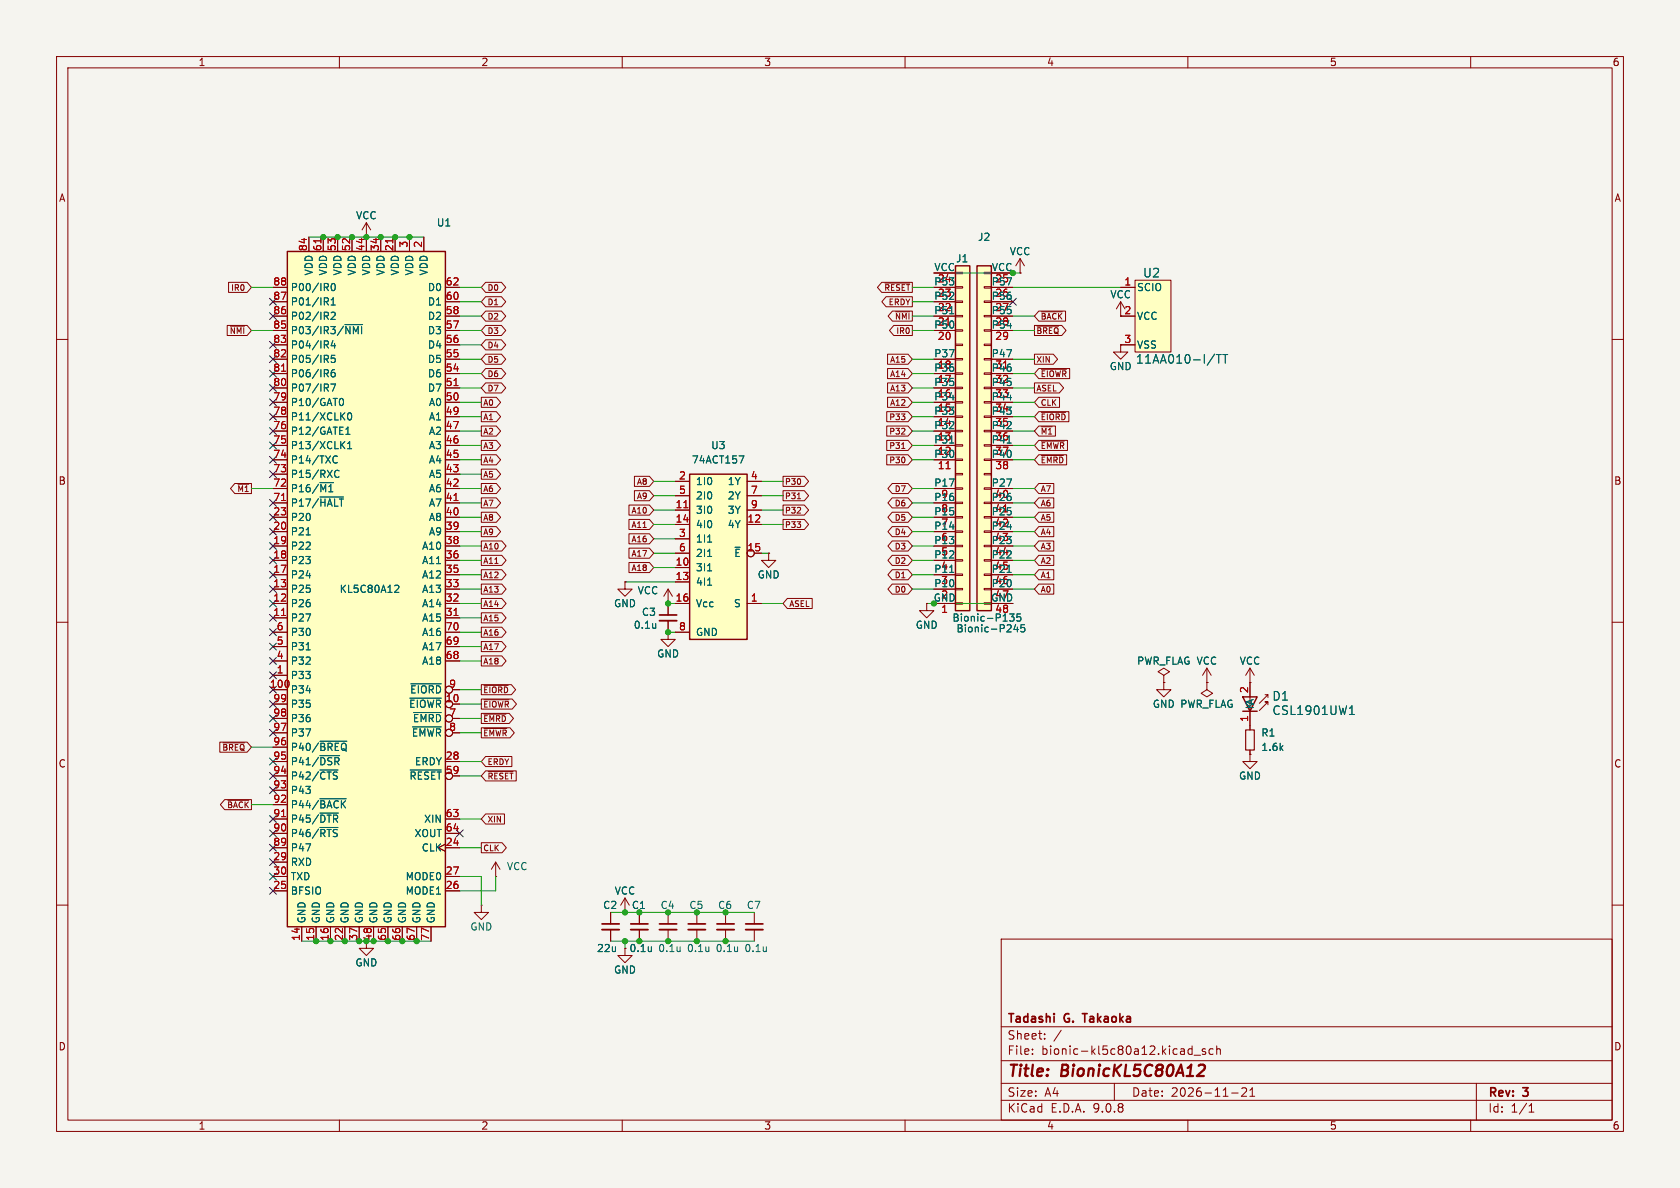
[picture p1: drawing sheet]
<svg xmlns="http://www.w3.org/2000/svg" width="297mm" height="210mm" viewBox="0 0 297 210" stroke-linecap="round" stroke-linejoin="round" font-family="sans-serif">
<path d="M0 0h297v210h-297z" fill="#f5f4ef" stroke="#f5f4ef" stroke-width=".18"/>
<g fill="none" stroke="#840000" stroke-width=".18">
<path d="M10 10h277v190h-277zM12 12h273v186h-273zM60 10v2M110 10v2M160 10v2M210 10v2M260 10v2M198.1 53.3l-.7 1.3M198.1 53.3l.8 1.3M198.1 53.3v2.6M10 60h2M198.1 61v1.2h1.3l-1.3 1.3-1.3-1.3h1.3"/>
<path d="M198.1 61h.1M285 60h2M10 110h2M213.4 118.1l-.8 1.3M213.4 118.1l.7 1.3M213.4 118.1v2.6M285 110h2M213.4 120.7h.1M10 160h2M177 166h108v32h-108zM285 160h2M60 198v2"/>
<path d="M110 198v2M160 198v2M177 194.5h108M177 191.5h108M177 187.5h108M177 181.5h108M182.5 186.3v.1M182.5 185.5v.1M184.7 183.6v.1M184.7 182.8v.1M187.6 182.1l-1.3 2M197 191.5v3"/>
<path d="M210 198v2M210.2 186.3h.5M210.2 185.5h.5M210.7 184.9v1.5M211.1 186.5h1.1M213.1 185.5l-.4-.1-.2 .2 .1 .2 .5 .2v.3h-.6M214.5 185.5l-.5-.1-.3 .3v.4l.2 .2h.6M215.1 185.5l.2-.1 .4 .1v.9M215.1 184.9v1.5M217.7 193.2h1.2M219.5 192.4l.6-.1 .2 .1 .1 .3-.9 1.1h.9M221 193.8h.8"/>
<path d="M221 192.7l.4-.4v1.5M260 198v2M261 191.5v6.5M270.3 196.6h.9M270.3 195.5l.4-.4v1.5"/>
</g>
<path d="M212.2 188.2h.5a.45 .45 0 0 1 .3 .6l-.1 .3-1.3 1.1h1.2" fill="none" stroke="#840000" stroke-width=".4"/>
<path d="M191.3 179.2h.9" fill="none" stroke="#840000" stroke-width=".3"/>
<path d="M200.7 49.5h6.3v12.7h-6.3z" fill="#ffffc2"/>
<path d="M198.1 50.8h2.6M198.1 55.9h2.6M200.7 49.5h6.3v12.7h-6.3zM198.1 61h2.6M64.8 166.4v1.2h1.2l-1.2 1.3-1.3-1.3h1.3" fill="none" stroke="#840000" stroke-width=".18"/>
<path d="M214.7 62.6l-1.3 2M215 62.7h.9M215.5 62.7v1.5M216.2 62.7h.8M216.6 62.7v1.5" fill="none" stroke="#006464" stroke-width=".18"/>
<path d="M50.8 44.5h27.9v119.3h-27.9z" fill="#ffffc2"/>
<path d="M50.8 44.5h27.9v119.3h-27.9z" fill="none" stroke="#840000" stroke-width=".25"/>
<g fill="none" stroke="#840000" stroke-width=".18">
<path d="M48.3 50.8h2.5M48.3 53.3h2.5M48.3 55.9h2.5M48.3 58.4h2.5M54.6 41.9v2.6M57.1 41.9v2.6M59.7 41.9v2.6M62.2 41.9v2.6M64.8 41.9v2.6M67.3 41.9v2.6M69.8 41.9v2.6M72.4 41.9v2.6"/>
<path d="M74.9 41.9v2.6M78.7 50.8h2.6M78.7 53.3h2.6M78.7 55.9h2.6M78.7 58.4h2.6M48.3 61h2.5M48.3 63.5h2.5M48.3 66h2.5M48.3 68.6h2.5M48.3 71.1h2.5M48.3 73.7h2.5M48.3 76.2h2.5"/>
<path d="M48.3 78.7h2.5M78.7 61h2.6M78.7 63.5h2.6M78.7 66h2.6M78.7 68.6h2.6M78.7 71.1h2.6M78.7 73.7h2.6M78.7 76.2h2.6M78.7 78.7h2.6M48.3 81.3h2.5M48.3 83.8h2.5M48.3 91.4h2.5"/>
<path d="M48.3 94h2.5M48.3 96.5h2.5M48.3 99.1h2.5M48.3 86.4h2.5M48.3 88.9h2.5M78.7 81.3h2.6M78.7 83.8h2.6M78.7 91.4h2.6M78.7 94h2.6M78.7 96.5h2.6M78.7 99.1h2.6M78.7 86.4h2.6"/>
<path d="M78.7 88.9h2.6M48.3 101.6h2.5M48.3 104.1h2.5M48.3 106.7h2.5M48.3 109.2h2.5M48.3 111.8h2.5M48.3 114.3h2.5M48.3 116.8h2.5M48.3 119.4h2.5M78.7 101.6h2.6M78.7 104.1h2.6M78.7 106.7h2.6"/>
<path d="M78.7 109.2h2.6M78.7 111.8h2.6M78.7 114.3h2.6M78.7 116.8h2.6M118.1 111.8v1.2h1.3l-1.3 1.3-1.3-1.3h1.3M118.1 111.8h.1M48.3 124.5h2.5M48.3 127h2.5M48.3 129.5h2.5M48.3 134.6h2.5M48.3 137.2h2.5M48.3 139.7h2.5"/>
<path d="M48.3 132.1h2.5M78.7 134.6h2.6M80 124.5h1.3M80 127h1.3M80 129.5h1.3M80 137.2h1.3M80 121.9h1.3M221 128.3v.7M221 132.6v.8M48.3 144.8h2.5M48.3 147.3h2.5M48.3 149.9h2.5"/>
<path d="M48.3 152.4h2.5M48.3 154.9h2.5M48.3 157.5h2.5M48.3 142.2h2.5M78.7 149.2l-1.2 .7 1.2 .6M78.7 144.8h2.6M78.7 147.3h2.6M78.7 149.9h2.6M78.7 154.9h2.6M78.7 157.5h2.6M53.3 163.8v2.6M55.9 163.8v2.6"/>
<path d="M58.4 163.8v2.6M61 163.8v2.6M63.5 163.8v2.6M66 163.8v2.6M68.6 163.8v2.6M71.1 163.8v2.6M73.7 163.8v2.6M76.2 163.8v2.6M110.5 167.6v1.3h1.3l-1.3 1.3-1.3-1.3h1.3M110.5 167.6h.1M123.2 161.3v2M123.2 164.3v2.1"/>
</g>
<g fill="none" stroke="#006464" stroke-width=".18">
<path d="M57.6 53.3l.5 .6M57.9 52.7l.2 .2-.2 .4M58.5 55.3l.5-.1 .3 .4-.8 .9h.8M58.5 53.9h.8M58.5 53l.4-.4v1.3M58.7 50.2l.1-.1a.68 .68 0 0 1 .5 .6 .68 .68 0 0 1-.5 .7l-.1-.1-.2-.4zM61 57.4h3.1M58.5 67.9h.8l-.5 1.3M58.8 60.2l-.3 .9h.8M59.1 65.3l-.3 .1a.86 .86 0 0 0 0 1.2l.4-.1 .1-.4-.3-.3h-.2l-.3 .3M59.1 60.7v.8M59.2 62.8h-.6l-.1 .6 .2-.1 .4 .1 .2 .1-.1 .5-.2 .1-.5-.1"/>
<path d="M60.1 70.6l.2-.2a.68 .68 0 0 1 .4 .7 .68 .68 0 0 1-.4 .6l-.2-.1M60.4 78.6l.6 .7M61 78l-.8 .8M61.1 76.8h.8M61.1 75.9l.4-.4v1.3M61.4 79.3h.8M61.4 78.4l.4-.4v1.3M61.6 73h.1a.68 .68 0 0 1 .5 .6 .68 .68 0 0 1-.5 .6 .84 .84 0 0 1-.1-1.2zM54.1 94.6h.8M56.6 87.9h4.1M59 81.7l.3 .2 .3-.2M59.2 84.1l.4 .3 .3-.1"/>
<path d="M59.6 80.7l-.3-.1-.3 .2M59.9 83.3l-.3-.2-.4 .3M54.1 114.9h.8M70 103.4l.4 .1 .1 .3-.8 .9h.8M56.6 133.6h3.5M56.6 136.1h3.1M56.6 131h4.7M72.5 123.4h5.5M72.5 136.1h5.5M72.6 120.9h5.4M72.9 128.5h5.1M73.1 126h4.9"/>
<path d="M56.6 143.7h3.2M56.6 146.3h3.1M56.6 141.2h4.6M125.3 167.4v.8M125.3 168.1v.1"/>
</g>
<path d="M56.7 42.2v.7M69.4 42.2v.7M49.8 65.6h.7M80.3 68.2h.7M49.8 88.5h.7M80.3 88.5h.7M49.8 108.8h.7M80.3 108.8h.7M49.8 144.4h.7" fill="none" stroke="#a90000" stroke-width=".18"/>
<path d="M220.2 129h1.5v3.6h-1.5z" fill="none" stroke="#840000" stroke-width=".2"/>
<path d="M121.7 163.3h3" fill="none" stroke="#840000" stroke-width=".3"/>
<path d="M121.7 164.3h3" fill="none" stroke="#840000" stroke-width=".33"/>
<path d="M121.9 83.8h10.2v29.2h-10.2z" fill="#ffffc2"/>
<path d="M121.9 83.8h10.2v29.2h-10.2z" fill="none" stroke="#840000" stroke-width=".25"/>
<g fill="none" stroke="#840000" stroke-width=".18">
<path d="M119.4 85.1h2.5M119.4 87.6h2.5M119.4 90.2h2.5M119.4 92.7h2.5M119.4 95.3h2.5M119.4 97.8h2.5M132.1 85.1h2.5M132.1 87.6h2.5M132.1 90.2h2.5M132.1 92.7h2.5M133.3 97.8h1.3M119.4 100.3h2.5"/>
<path d="M119.4 102.9h2.5M119.4 106.7h2.5M119.4 111.8h2.5M132.1 106.7h2.5M205.7 119.4l1.1-.7-1.1-.6-1 .6 1 .7v1.3M205.7 120.7h.1"/>
</g>
<path d="M120.9 89.8h.7" fill="none" stroke="#a90000" stroke-width=".18"/>
<path d="M125.1 95.8h.7M125.1 98.4h.7M129.9 96.7h.9M130.7 80.6h.8l-.5 1.3M125.1 100.9h.7M125.1 103.4h.7" fill="none" stroke="#006464" stroke-width=".18"/>
<path d="M172.7 47h2.6v61h-2.6z" fill="#ffffc2"/>
<path d="M172.7 47h2.6v61h-2.6z" fill="none" stroke="#840000" stroke-width=".25"/>
<g fill="none" stroke="#840000" stroke-width=".18">
<path d="M174 48.1h1.3v.3h-1.3zM174 50.7h1.3v.2h-1.3zM174 53.2h1.3v.3h-1.3zM174 55.8h1.3v.2h-1.3zM174 58.3h1.3v.2h-1.3zM175.3 48.3h3.8M175.3 50.8h3.8M175.3 53.3h3.8M175.3 55.9h3.8M175.3 58.4h3.8M174 60.8h1.3v.3h-1.3zM174 63.4h1.3v.2h-1.3z"/>
<path d="M174 65.9h1.3v.3h-1.3zM174 68.5h1.3v.2h-1.3zM174 71h1.3v.2h-1.3zM174 73.5h1.3v.3h-1.3zM174 76.1h1.3v.2h-1.3zM174 78.6h1.3v.3h-1.3zM175.3 63.5h3.8M175.3 66h3.8M175.3 68.6h3.8M175.3 71.1h3.8M175.3 73.7h3.8M175.3 76.2h3.8"/>
<path d="M175.3 78.7h3.8M174 81.2h1.3v.2h-1.3zM174 83.7h1.3v.2h-1.3zM174 86.2h1.3v.3h-1.3zM174 88.8h1.3v.2h-1.3zM174 91.3h1.3v.3h-1.3zM174 93.9h1.3v.2h-1.3zM174 96.4h1.3v.2h-1.3zM174 98.9h1.3v.3h-1.3zM175.3 81.3h3.8M175.3 86.4h3.8M175.3 88.9h3.8"/>
<path d="M175.3 91.4h3.8M175.3 94h3.8M175.3 96.5h3.8M175.3 99.1h3.8M163.8 106.7v1.3h1.3l-1.3 1.2-1.2-1.2h1.2M163.8 106.7h.1M174 101.5h1.3v.2h-1.3zM174 104h1.3v.3h-1.3zM174 106.6h1.3v.2h-1.3zM175.3 101.6h3.8M175.3 104.1h3.8M175.3 106.7h3.8"/>
</g>
<path d="M178 78.3h.8M178 101.2h.8M179.6 110.4l-.3 .9h.7M179.9 110.9v.8M181.1 110.4h-.6v.6l.1-.1 .5 .1 .1 .2-.1 .4-.2 .1-.4-.1" fill="none" stroke="#006464" stroke-width=".18"/>
<path d="M168.9 47h2.5v61h-2.5z" fill="#ffffc2"/>
<g fill="none" stroke="#840000" stroke-width=".18">
<path d="M64.8 39.4l-.8 1.2M64.8 39.4l.7 1.2M64.8 39.4v5.1M40.2 57.5h3.5l.7 .9-.7 .9h-3.5zM40.4 49.9h3.3l.7 .9-.7 .9h-3.3zM40.7 57.7h2.5M48.3 50.8h2.5M48.3 53.3h2.5M48.3 55.9h2.5M48.3 58.4h2.5M54.6 41.9v2.6M57.1 41.9v2.6"/>
<path d="M59.7 41.9v2.6M62.2 41.9v2.6M64.8 41.9h.1M67.3 41.9v2.6M69.8 41.9v2.6M72.4 41.9v2.6M74.9 41.9v2.6M78.7 50.8h2.6M78.7 53.3h2.6M78.7 55.9h2.6M78.7 58.4h2.6M85.9 52.5h2.7l.8 .8-.8 .9h-2.7l-.8-.9z"/>
<path d="M85.9 55h2.7l.8 .9-.8 .9h-2.7l-.8-.9zM85.9 57.5h2.7l.8 .9-.8 .9h-2.7l-.8-.9zM85.9 49.9h2.7l.8 .9-.8 .9h-2.7l-.8-.9zM155.9 49.9h5.4v1.8h-5.4l-.8-.9zM156.4 50h4.4M156.7 52.5h4.6v1.7h-4.6l-.8-.9zM157.8 55h3.5v1.8h-3.5l-.8-.9zM158 57.5h3.3v1.8h-3.3l-.8-.9zM158.3 55.1h2.5M165.1 48.3h3.8M165.1 50.8h3.8M165.1 53.3h3.8"/>
<path d="M165.1 55.9h3.8M165.1 58.4h3.8M168.9 48.1h1.3v.3h-1.3zM168.9 50.7h1.3v.2h-1.3zM168.9 53.2h1.3v.3h-1.3zM168.9 55.8h1.3v.2h-1.3zM168.9 58.3h1.3v.2h-1.3zM175.3 48.3h3.8M175.3 50.8h3.8M175.3 53.3h3.8M175.3 55.9h3.8M175.3 58.4h3.8"/>
<path d="M180.3 48.3h.1M180.3 45.7l-.7 1.3M180.3 45.7l.8 1.3M180.3 45.7v2.6M182.9 57.5h4.8l.8 .9-.8 .9h-4.8zM183.3 57.7h3.8M183.6 55h4.8v1.8h-4.8l-.7-.9zM184.1 55.1h3.7M198.1 50.8h2.6M198.1 55.9h2.6M48.3 63.5h2.5M48.3 66h2.5"/>
<path d="M48.3 68.6h2.5M48.3 71.1h2.5M48.3 73.7h2.5M48.3 76.2h2.5M48.3 78.7h2.5M48.3 61h2.5M78.7 63.5h2.6M78.7 66h2.6M78.7 68.6h2.6M78.7 71.1h2.6M78.7 73.7h2.6M78.7 76.2h2.6"/>
<path d="M78.7 78.7h2.6M78.7 61h2.6M85.1 70.2h2.6l.8 .9-.8 .9h-2.6zM85.1 75.3h2.6l.8 .9-.8 .9h-2.6zM85.1 77.9h2.6l.8 .8-.8 .9h-2.6zM85.1 72.8h2.6l.8 .9-.8 .8h-2.6zM85.9 65.2h2.7l.8 .8-.8 .9h-2.7l-.8-.9zM85.9 67.7h2.7l.8 .9-.8 .9h-2.7l-.8-.9zM85.9 60.1h2.7l.8 .9-.8 .8h-2.7l-.8-.8zM85.9 62.6h2.7l.8 .9-.8 .9h-2.7l-.8-.9zM156.8 75.3h3.7l.8 .9-.8 .9h-3.7zM156.8 72.8h3.7l.8 .9-.8 .8h-3.7z"/>
<path d="M156.8 77.9h3.7l.8 .8-.8 .9h-3.7zM156.9 70.2h3.6l.8 .9-.8 .9h-3.6zM156.9 67.7h3.6l.8 .9-.8 .9h-3.6zM156.9 65.2h3.6l.8 .8-.8 .9h-3.6zM156.9 62.6h3.6l.8 .9-.8 .9h-3.6zM159.4 79.3h.6M165.1 63.5h3.8M165.1 66h3.8M165.1 68.6h3.8M165.1 71.1h3.8M165.1 73.7h3.8M165.1 76.2h3.8"/>
<path d="M165.1 78.7h3.8M168.9 60.8h1.3v.3h-1.3zM168.9 63.4h1.3v.2h-1.3zM168.9 65.9h1.3v.3h-1.3zM168.9 68.5h1.3v.2h-1.3zM168.9 71h1.3v.2h-1.3zM168.9 73.5h1.3v.3h-1.3zM168.9 76.1h1.3v.2h-1.3zM168.9 78.6h1.3v.3h-1.3zM175.3 63.5h3.8M175.3 66h3.8M175.3 68.6h3.8"/>
<path d="M175.3 71.1h3.8M175.3 73.7h3.8M175.3 76.2h3.8M175.3 78.7h3.8M182.9 62.6h3.3l.8 .9-.8 .9h-3.3zM182.9 67.7h4.4l.7 .9-.7 .9h-4.4zM183.6 72.8h5.4v1.7h-5.4l-.7-.8zM183.6 77.9h5.1v1.7h-5.1l-.7-.9zM183.6 75.3h3v1.8h-3l-.7-.9zM183.6 70.2h3.7v1.8h-3.7l-.7-.9zM183.6 65.2h5.5v1.7h-5.5l-.7-.9zM184.1 72.9h4.3"/>
<path d="M184.1 78h4.1M184.1 75.4h1.9M184.1 65.3h4.4M198.1 61h.1M198.1 61h2.6M41.5 85.5h2.9v1.7h-2.9l-.8-.8zM42.1 85.6h1.9M48.3 81.3h2.5M48.3 86.4h2.5M48.3 88.9h2.5M48.3 91.4h2.5M48.3 94h2.5"/>
<path d="M48.3 96.5h2.5M48.3 99.1h2.5M48.3 83.8h2.5M78.7 81.3h2.6M78.7 86.4h2.6M78.7 88.9h2.6M78.7 91.4h2.6M78.7 94h2.6M78.7 96.5h2.6M78.7 99.1h2.6M78.7 83.8h2.6M85.1 93.1h2.6l.8 .9-.8 .9h-2.6z"/>
<path d="M85.1 95.6h3.6l.8 .9-.8 .9h-3.6zM85.1 98.2h3.6l.8 .9-.8 .8h-3.6zM85.1 90.6h2.6l.8 .8-.8 .9h-2.6zM85.1 88h2.6l.8 .9-.8 .9h-2.6zM85.1 82.9h2.6l.8 .9-.8 .9h-2.6zM85.1 85.5h2.6l.8 .9-.8 .8h-2.6zM85.1 80.4h2.6l.8 .9-.8 .9h-2.6zM111.2 89.3h3.6l.8 .9-.8 .9h-3.6zM111.2 91.8h3.6l.8 .9-.8 .9h-3.6zM111.2 94.4h3.6l.8 .9-.8 .8h-3.6zM111.2 96.9h3.6l.8 .9-.8 .9h-3.6zM111.2 99.4h3.6l.8 .9-.8 .9h-3.6z"/>
<path d="M112.2 84.2h2.6l.8 .9-.8 .9h-2.6zM112.2 86.7h2.6l.8 .9-.8 .9h-2.6zM113.7 93.2h.6M119.4 85.1h2.5M119.4 87.6h2.5M119.4 90.2h2.5M119.4 92.7h2.5M119.4 95.3h2.5M119.4 97.8h2.5M132.1 85.1h2.5M132.1 87.6h2.5M132.1 90.2h2.5"/>
<path d="M132.1 92.7h2.5M133.3 97.8h1.3M135.9 97.8v1.3h1.3l-1.3 1.2-1.3-1.2h1.3M135.9 97.8h.1M138.4 84.2h3.8l.8 .9-.8 .9h-3.8zM138.4 86.7h3.8l.8 .9-.8 .9h-3.8zM138.4 89.3h3.8l.8 .9-.8 .9h-3.8zM138.4 91.8h3.8l.8 .9-.8 .9h-3.8zM141 88.2h.5M156.8 80.4h3.7l.8 .9-.8 .9h-3.7zM157.7 98.2h2.8l.8 .9-.8 .8h-2.8l-.7-.8zM157.7 90.6h2.8l.8 .8-.8 .9h-2.8l-.7-.9z"/>
<path d="M157.7 93.1h2.8l.8 .9-.8 .9h-2.8l-.7-.9zM157.7 95.6h2.8l.8 .9-.8 .9h-2.8l-.7-.9zM157.7 85.5h2.8l.8 .9-.8 .8h-2.8l-.7-.8zM157.7 88h2.8l.8 .9-.8 .9h-2.8l-.7-.9zM165.1 81.3h3.8M165.1 86.4h3.8M165.1 88.9h3.8M165.1 91.4h3.8M165.1 94h3.8M165.1 96.5h3.8M165.1 99.1h3.8M168.9 81.2h1.3v.2h-1.3z"/>
<path d="M168.9 83.7h1.3v.2h-1.3zM168.9 86.2h1.3v.3h-1.3zM168.9 88.8h1.3v.2h-1.3zM168.9 91.3h1.3v.3h-1.3zM168.9 93.9h1.3v.2h-1.3zM168.9 96.4h1.3v.2h-1.3zM168.9 98.9h1.3v.3h-1.3zM175.3 81.3h3.8M175.3 86.4h3.8M175.3 88.9h3.8M175.3 91.4h3.8M175.3 94h3.8"/>
<path d="M175.3 96.5h3.8M175.3 99.1h3.8M183.6 85.5h2.7v1.7h-2.7l-.7-.8zM183.6 88h2.7v1.8h-2.7l-.7-.9zM183.6 98.2h2.7v1.7h-2.7l-.7-.8zM183.6 95.6h2.7v1.8h-2.7l-.7-.9zM183.6 93.1h2.7v1.8h-2.7l-.7-.9zM183.6 80.4h5v1.8h-5l-.7-.9zM183.6 90.6h2.7v1.7h-2.7l-.7-.9zM184.1 80.5h3.9M48.3 101.6h2.5M48.3 104.1h2.5"/>
<path d="M48.3 106.7h2.5M48.3 111.8h2.5M48.3 109.2h2.5M48.3 114.3h2.5M48.3 116.8h2.5M48.3 119.4h2.5M78.7 101.6h2.6M78.7 104.1h2.6M78.7 106.7h2.6M78.7 111.8h2.6M78.7 109.2h2.6M78.7 114.3h2.6"/>
<path d="M78.7 116.8h2.6M85.1 108.3h3.6l.8 .9-.8 .9h-3.6zM85.1 100.7h3.6l.8 .9-.8 .9h-3.6zM85.1 110.9h3.6l.8 .9-.8 .8h-3.6zM85.1 105.8h3.6l.8 .9-.8 .9h-3.6zM85.1 103.3h3.6l.8 .8-.8 .9h-3.6zM85.1 113.4h3.6l.8 .9-.8 .9h-3.6zM85.1 116h3.6l.8 .8-.8 .9h-3.6zM110.5 102.9v1.2h1.3l-1.3 1.3-1.3-1.3h1.3M110.5 102.9h.1M118.1 106.7h.1M118.1 111.8h.1"/>
<path d="M118.1 104.1v4.6M118.1 109.7v2.1M118.1 104.1l-.8 1.3M118.1 104.1l.8 1.3M119.4 106.7h2.5M119.4 100.3h2.5M119.4 102.9h2.5M119.4 111.8h2.5M132.1 106.7h2.5M139.2 105.8h4.4v1.8h-4.4l-.8-.9zM157.7 103.3h2.8l.8 .8-.8 .9h-2.8l-.7-.9zM157.7 100.7h2.8l.8 .9-.8 .9h-2.8l-.7-.9z"/>
<path d="M163.8 106.7h.1M165.1 101.6h3.8M165.1 104.1h3.8M165.1 106.7h3.8M168.9 101.5h1.3v.2h-1.3zM168.9 104h1.3v.3h-1.3zM168.9 106.6h1.3v.2h-1.3zM175.3 101.6h3.8M175.3 104.1h3.8M175.3 106.7h3.8M183.6 103.3h2.7v1.7h-2.7l-.7-.9zM183.6 100.7h2.7v1.8h-2.7l-.7-.9z"/>
<path d="M221 118.1v5.1M221 118.1l-.8 1.3M221 118.1l.7 1.3M38.9 131.2h4.8l.7 .9-.7 .9h-4.8zM39.4 131.3h3.8M48.3 124.5h2.5M48.3 127h2.5M48.3 129.5h2.5M48.3 134.6h2.5M48.3 137.2h2.5M48.3 139.7h2.5M48.3 132.1h2.5"/>
<path d="M78.7 134.6h2.6M80 124.5h1.3M80 127h1.3M80 129.5h1.3M80 137.2h1.3M80 121.9h1.3M85.1 128.7h5.1l.7 .8-.7 .9h-5.1zM85.1 123.6h5.4l.8 .9-.8 .8h-5.4zM85.1 126.1h4.9l.8 .9-.8 .9h-4.9zM85.1 121h5.3l.8 .9-.8 .9h-5.3zM85.5 128.8h4.1M85.5 123.7h4.5"/>
<path d="M85.5 126.2h4M85.5 121.2h4.3M85.9 133.7h4.6v1.8h-4.6l-.8-.9zM85.9 136.3h5.4v1.7h-5.4l-.8-.8zM86.3 136.4h4.4M205.7 120.7v1.2h1.3l-1.3 1.3-1.2-1.3h1.2M205.7 120.7h.1M213.4 120.7v1.2l1 .7-1 .6-1.1-.6 1.1-.7M213.4 120.7h.1M221 120.7h.1M221 133.4v1.2h1.2l-1.2 1.3-1.3-1.3h1.3M221 133.4h.1"/>
<path d="M221 125.7v3.3M221 132.6v.8M223.6 122.8h.6l-1.6 1.5M224.2 124.6v-.5h-.6h.6l-1.6 1.5M224.2 122.8v.5M39.7 141.4h4.7v1.7h-4.7l-.7-.9zM40.3 141.5h3.7M48.3 144.8h2.5M48.3 147.3h2.5M48.3 149.9h2.5M48.3 152.4h2.5M48.3 154.9h2.5"/>
<path d="M48.3 157.5h2.5M48.3 142.2h2.5M78.7 149.2l-1.2 .7 1.2 .6M78.7 144.8h2.6M78.7 147.3h2.6M78.7 149.9h2.6M78.7 154.9h2.6M78.7 157.5h2.6M85.1 149h3.7l.7 .9-.7 .8h-3.7zM85.9 143.9h3.3v1.8h-3.3l-.8-.9zM87.6 154.9h.1M87.6 152.4l-.7 1.3"/>
<path d="M87.6 152.4l.8 1.3M87.6 152.4v2.5M110.5 158.8l-.8 1.2M110.5 158.8l.8 1.2M110.5 158.8v2.5M53.3 163.8v2.6M55.9 163.8v2.6M58.4 163.8v2.6M61 163.8v2.6M63.5 163.8v2.6M66 163.8v2.6M68.6 163.8v2.6"/>
<path d="M71.1 163.8v2.6M73.7 163.8v2.6M76.2 163.8v2.6M85.1 160v1.3h1.3l-1.3 1.3-1.3-1.3h1.3M85.1 160h.1M107.9 161.3v2M107.9 164.3v2.1M110.5 161.3h.1M110.5 167.6h.1M113 161.3v2M113 164.3v2.1M118.1 161.3v2"/>
<path d="M118.1 164.3v2.1M128.3 161.3v2M128.3 164.3v2.1M133.3 161.3v2M133.3 164.3v2.1"/>
</g>
<path d="M168.9 47h2.5v61h-2.5zM219.7 123.2h2.5l-1.2 2.5zM219.7 125.7h2.5" fill="none" stroke="#840000" stroke-width=".25"/>
<g fill="none" stroke="#006464" stroke-width=".18">
<path d="M57.6 53.3l.5 .6M57.9 52.7l.2 .2-.2 .4M58.5 55.3l.5-.1 .3 .4-.8 .9h.8M58.5 53.9h.8M58.5 53l.4-.4v1.3M58.7 50.2l.1-.1a.68 .68 0 0 1 .5 .6 .68 .68 0 0 1-.5 .7l-.1-.1-.2-.4zM61 57.4h3.1M167.9 55.5h.7M58.5 67.9h.8l-.5 1.3M58.8 60.2l-.3 .9h.8M59.1 65.3l-.3 .1a.86 .86 0 0 0 0 1.2l.4-.1 .1-.4-.3-.3h-.2l-.3 .3M59.1 60.7v.8"/>
<path d="M59.2 62.8h-.6l-.1 .6 .2-.1 .4 .1 .2 .1-.1 .5-.2 .1-.5-.1M60.1 70.6l.2-.2a.68 .68 0 0 1 .4 .7 .68 .68 0 0 1-.4 .6l-.2-.1M60.4 78.6l.6 .7M61 78l-.8 .8M61.1 76.8h.8M61.1 75.9l.4-.4v1.3M61.4 79.3h.8M61.4 78.4l.4-.4v1.3M61.6 73h.1a.68 .68 0 0 1 .5 .6 .68 .68 0 0 1-.5 .6 .84 .84 0 0 1-.1-1.2zM167.9 78.3h.7M178 78.3h.8M214.7 62.6l-1.3 2"/>
<path d="M215 62.7h.9M215.5 62.7v1.5M216.2 62.7h.8M216.6 62.7v1.5M54.1 94.6h.8M56.6 87.9h4.1M59 81.7l.3 .2 .3-.2M59.2 84.1l.4 .3 .3-.1M59.6 80.7l-.3-.1-.3 .2M59.9 83.3l-.3-.2-.4 .3M125.1 95.8h.7M125.1 98.4h.7"/>
<path d="M129.9 96.7h.9M130.7 80.6h.8l-.5 1.3M54.1 114.9h.8M70 103.4l.4 .1 .1 .3-.8 .9h.8M115.9 110.2v.9M115.9 110.9v.1M125.1 100.9h.7M125.1 103.4h.7M167.9 101.2h.7M178 101.2h.8M178.5 108.5h.8l-.5 .5 .4 .1v.6l-.2 .1-.5-.1M179.6 110.4l-.3 .9h.7"/>
<path d="M179.9 110.9v.8M180.4 108.5h-.6v.6l.1-.1 .5 .1 .1 .2-.1 .4-.2 .1-.4-.1M181.1 110.4h-.6v.6l.1-.1 .5 .1 .1 .2-.1 .4-.2 .1-.4-.1M56.6 133.6h3.5M56.6 136.1h3.1M56.6 131h4.7M72.5 123.4h5.5M72.5 136.1h5.5M72.6 120.9h5.4M72.9 128.5h5.1M73.1 126h4.9M238.6 126.3h.8"/>
<path d="M238.7 125.1l.3-.3v1.5M56.6 143.7h3.2M56.6 146.3h3.1M56.6 141.2h4.6M115.2 167.4v.8M115.2 168.1l-.1 .1M120.2 167.4v.8M120.2 168.1v.1M130.4 167.4v.8M130.4 168.1l-.1 .1M135.5 167.4v.8M135.5 168.1l-.1 .1"/>
</g>
<path d="M56.7 42.2v.7M69.4 42.2v.7M49.8 65.6h.7M80.3 68.2h.7M49.8 88.5h.7M80.3 88.5h.7M120.9 89.8h.7M167.2 82.9h.8M49.8 108.8h.7M80.3 108.8h.7M49.8 144.4h.7" fill="none" stroke="#a90000" stroke-width=".18"/>
<path d="M116.6 108.7h3M106.4 163.3h3.1M111.5 163.3h3.1M116.6 163.3h3M126.7 163.3h3.1M131.8 163.3h3.1" fill="none" stroke="#840000" stroke-width=".3"/>
<path d="M116.6 109.7h3M106.4 164.3h3.1M111.5 164.3h3.1M116.6 164.3h3M126.7 164.3h3.1M131.8 164.3h3.1" fill="none" stroke="#840000" stroke-width=".33"/>
<g fill="none" stroke="#009600" stroke-width=".18">
<path d="M44.4 50.8h3.9M44.4 58.4h3.9M54.6 41.9h20.3M81.3 53.3h3.8M81.3 50.8h3.8M81.3 55.9h3.8M81.3 58.4h3.8M161.3 53.3h3.8M161.3 50.8h3.8M161.3 55.9h3.8M161.3 58.4h3.8M165.1 48.3h15.2"/>
<path d="M179.1 50.8h19M179.1 55.9h3.8M179.1 58.4h3.8M81.3 68.6h3.8M81.3 78.7h3.8M81.3 73.7h3.8M81.3 71.1h3.8M81.3 63.5h3.8M81.3 66h3.8M81.3 76.2h3.8M81.3 61h3.8M161.3 68.6h3.8"/>
<path d="M161.3 78.7h3.8M161.3 73.7h3.8M161.3 71.1h3.8M161.3 63.5h3.8M161.3 66h3.8M161.3 76.2h3.8M179.1 68.6h3.8M179.1 78.7h3.8M179.1 73.7h3.8M179.1 71.1h3.8M179.1 63.5h3.8M179.1 66h3.8"/>
<path d="M179.1 76.2h3.8M44.4 86.4h3.9M81.3 81.3h3.8M81.3 86.4h3.8M81.3 88.9h3.8M81.3 99.1h3.8M81.3 94h3.8M81.3 96.5h3.8M81.3 83.8h3.8M81.3 91.4h3.8M115.6 87.6h3.8M115.6 97.8h3.8"/>
<path d="M115.6 92.7h3.8M115.6 85.1h3.8M115.6 95.3h3.8M115.6 90.2h3.8M134.6 87.6h3.8M134.6 97.8h1.3M134.6 92.7h3.8M134.6 85.1h3.8M134.6 90.2h3.8M161.3 81.3h3.8M161.3 86.4h3.8M161.3 88.9h3.8"/>
<path d="M161.3 99.1h3.8M161.3 94h3.8M161.3 96.5h3.8M161.3 91.4h3.8M179.1 81.3h3.8M179.1 86.4h3.8M179.1 88.9h3.8M179.1 99.1h3.8M179.1 94h3.8M179.1 96.5h3.8M179.1 91.4h3.8M81.3 104.1h3.8"/>
<path d="M81.3 101.6h3.8M81.3 106.7h3.8M81.3 109.2h3.8M81.3 111.8h3.8M81.3 114.3h3.8M81.3 116.8h3.8M110.5 102.9h8.9M115.6 100.3h3.8M118.1 106.7h1.3M118.1 111.8h1.3M134.6 106.7h3.8M161.3 104.1h3.8"/>
<path d="M161.3 101.6h3.8M163.8 106.7h15.3M179.1 104.1h3.8M179.1 101.6h3.8M44.4 132.1h3.9M81.3 121.9h3.8M81.3 134.6h3.8M81.3 124.5h3.8M81.3 129.5h3.8M81.3 137.2h3.8M81.3 127h3.8M44.4 142.2h3.9"/>
<path d="M81.3 149.9h3.8M81.3 154.9h3.8v5.1M81.3 144.8h3.8M87.6 154.9v2.6h-6.3M53.3 166.4h11.5M66 166.4h10.2M107.9 161.3h25.4M107.9 166.4h25.4M110.5 166.4v1.2"/>
</g>
<g fill="none" stroke="#000084" stroke-width=".18">
<path d="M47.7 55.3l1.2 1.2M47.7 52.7l1.2 1.2M48.9 55.3l-1.2 1.2M48.9 52.7l-1.2 1.2M178.5 52.7l1.2 1.2M179.7 52.7l-1.2 1.2M47.7 68l1.2 1.2M47.7 75.6l1.2 1.2M47.7 70.5l1.2 1.2M47.7 73.1l1.2 1.2M47.7 62.9l1.2 1.2M47.7 65.4l1.2 1.2"/>
<path d="M47.7 60.4l1.2 1.2M47.7 78.1l1.2 1.2M48.9 68l-1.2 1.2M48.9 75.6l-1.2 1.2M48.9 70.5l-1.2 1.2M48.9 73.1l-1.2 1.2M48.9 62.9l-1.2 1.2M48.9 65.4l-1.2 1.2M48.9 60.4l-1.2 1.2M48.9 78.1l-1.2 1.2M47.7 83.2l1.2 1.2M47.7 95.9l1.2 1.2"/>
<path d="M47.7 98.5l1.2 1.2M47.7 93.4l1.2 1.2M47.7 88.3l1.2 1.2M47.7 90.8l1.2 1.2M47.7 80.7l1.2 1.2M48.9 83.2l-1.2 1.2M48.9 95.9l-1.2 1.2M48.9 98.5l-1.2 1.2M48.9 93.4l-1.2 1.2M48.9 88.3l-1.2 1.2M48.9 90.8l-1.2 1.2M48.9 80.7l-1.2 1.2"/>
<path d="M47.7 118.8l1.2 1.2M47.7 108.6l1.2 1.2M47.7 103.5l1.2 1.2M47.7 106.1l1.2 1.2M47.7 116.2l1.2 1.2M47.7 113.7l1.2 1.2M47.7 111.2l1.2 1.2M47.7 101l1.2 1.2M48.9 118.8l-1.2 1.2M48.9 108.6l-1.2 1.2M48.9 103.5l-1.2 1.2M48.9 106.1l-1.2 1.2"/>
<path d="M48.9 116.2l-1.2 1.2M48.9 113.7l-1.2 1.2M48.9 111.2l-1.2 1.2M48.9 101l-1.2 1.2M47.7 134l1.2 1.2M47.7 126.4l1.2 1.2M47.7 128.9l1.2 1.2M47.7 136.6l1.2 1.2M47.7 123.9l1.2 1.2M47.7 121.3l1.2 1.2M47.7 139.1l1.2 1.2M48.9 134l-1.2 1.2"/>
<path d="M48.9 126.4l-1.2 1.2M48.9 128.9l-1.2 1.2M48.9 136.6l-1.2 1.2M48.9 123.9l-1.2 1.2M48.9 121.3l-1.2 1.2M48.9 139.1l-1.2 1.2M47.7 151.8l1.2 1.2M47.7 156.9l1.2 1.2M47.7 154.3l1.2 1.2M47.7 146.7l1.2 1.2M47.7 149.3l1.2 1.2M47.7 144.2l1.2 1.2"/>
<path d="M48.9 151.8l-1.2 1.2M48.9 156.9l-1.2 1.2M48.9 154.3l-1.2 1.2M48.9 146.7l-1.2 1.2M48.9 149.3l-1.2 1.2M48.9 144.2l-1.2 1.2M80.7 146.7l1.2 1.2M81.9 146.7l-1.2 1.2"/>
</g>
<g fill="#009600" stroke="#009600" stroke-width=".18">
<circle cx="110.5" cy="161.3" r=".46"/>
<circle cx="61" cy="166.4" r=".46"/>
<circle cx="58.4" cy="166.4" r=".46"/>
<circle cx="73.7" cy="166.4" r=".46"/>
<circle cx="68.6" cy="166.4" r=".46"/>
<circle cx="71.1" cy="166.4" r=".46"/>
<circle cx="113" cy="161.3" r=".46"/>
<circle cx="113" cy="166.4" r=".46"/>
<circle cx="66" cy="166.4" r=".46"/>
<circle cx="63.5" cy="166.4" r=".46"/>
<circle cx="110.5" cy="166.4" r=".46"/>
<circle cx="72.4" cy="41.9" r=".46"/>
<circle cx="67.3" cy="41.9" r=".46"/>
<circle cx="69.8" cy="41.9" r=".46"/>
<circle cx="57.1" cy="41.9" r=".46"/>
<circle cx="59.7" cy="41.9" r=".46"/>
<circle cx="62.2" cy="41.9" r=".46"/>
<circle cx="64.8" cy="41.9" r=".46"/>
<circle cx="118.1" cy="111.8" r=".46"/>
<circle cx="128.3" cy="161.3" r=".46"/>
<circle cx="118.1" cy="106.7" r=".46"/>
<circle cx="55.9" cy="166.4" r=".46"/>
<circle cx="118.1" cy="161.3" r=".46"/>
<circle cx="123.2" cy="161.3" r=".46"/>
<circle cx="118.1" cy="166.4" r=".46"/>
<circle cx="123.2" cy="166.4" r=".46"/>
<circle cx="128.3" cy="166.4" r=".46"/>
<circle cx="165.1" cy="106.7" r=".46"/>
<circle cx="179.1" cy="48.3" r=".46"/>
</g>
<g font-size="2.8" fill="#840000">
<text x="178" y="190.9">Title:</text>
<text x="187.7" y="190.9">BionicKL5C80A12</text>
</g>
<g font-size="2.1" fill="#006464">
<text x="202" y="49.3">U2</text>
<text x="200.7" y="64.5">11AA010-I/TT</text>
<text x="224.8" y="124.1">D1</text>
<text x="224.8" y="126.6">CSL1901UW1</text>
</g>
<g font-size="2.1" fill="#840000">
<text x="178" y="184">Sheet:</text>
<text x="178" y="181.2">Tadashi</text>
<text x="188.2" y="181.2">G.</text>
<text x="192.2" y="181.2">Takaoka</text>
<text x="178" y="186.7">File:</text>
<text x="184.1" y="186.7">bionic-kl5c80a12.kicad_sch</text>
<text x="178" y="196.9">KiCad</text>
<text x="178" y="194.1">Size:</text>
<text x="184.7" y="194.1">A4</text>
<text x="185.7" y="196.9">E.D.A.</text>
<text x="193.3" y="196.9">9.0.8</text>
<text x="200" y="194.1">Date:</text>
<text x="207" y="194.1">2026-11-21</text>
<text x="263" y="194.3">Rev:</text>
<text x="263" y="196.9">Id:</text>
<text x="267.1" y="196.9">1/1</text>
<text x="269.4" y="194.3">3</text>
</g>
<g font-size="1.8" fill="#840000">
<text x="35" y="11.9">1</text>
<text x="85" y="11.9">2</text>
<text x="135" y="11.9">3</text>
<text x="185" y="11.9">4</text>
<text x="235" y="11.9">5</text>
<text x="285" y="11.9">6</text>
<text x="10.3" y="35.9">A</text>
<text x="285.3" y="35.9">A</text>
<text x="198.7" y="55.6">2</text>
<text x="10.3" y="85.9">B</text>
<text x="285.3" y="85.9">B</text>
<text x="10.3" y="135.9">C</text>
<text x="285.3" y="135.9">C</text>
<text x="10.3" y="185.9">D</text>
<text x="285.3" y="185.9">D</text>
<text x="35" y="199.9">1</text>
<text x="85" y="199.9">2</text>
<text x="135" y="199.9">3</text>
<text x="185" y="199.9">4</text>
<text x="235" y="199.9">5</text>
<text x="285" y="199.9">6</text>
</g>
<g font-size="1.8" fill="#006464">
<text x="62.9" y="39">VCC</text>
<text x="77.1" y="40.2">U1</text>
<text x="168.9" y="46.6">J1</text>
<text x="172.8" y="42.8">J2</text>
<text x="178.4" y="45.3">VCC</text>
<text x="51.3" y="51.7">P00/IR0</text>
<text x="55.5" y="48.8" transform="rotate(-90 55.5 48.8)">VDD</text>
<text x="58" y="48.8" transform="rotate(-90 58 48.8)">VDD</text>
<text x="60.6" y="48.8" transform="rotate(-90 60.6 48.8)">VDD</text>
<text x="63.1" y="48.8" transform="rotate(-90 63.1 48.8)">VDD</text>
<text x="65.6" y="48.8" transform="rotate(-90 65.6 48.8)">VDD</text>
<text x="68.2" y="48.8" transform="rotate(-90 68.2 48.8)">VDD</text>
<text x="70.7" y="48.8" transform="rotate(-90 70.7 48.8)">VDD</text>
<text x="73.3" y="48.8" transform="rotate(-90 73.3 48.8)">VDD</text>
<text x="75.5" y="51.7">D0</text>
<text x="75.8" y="48.8" transform="rotate(-90 75.8 48.8)">VDD</text>
<text x="165.1" y="50.5">P53</text>
<text x="165.1" y="53.1">P52</text>
<text x="165.1" y="48">VCC</text>
<text x="165.7" y="50.2">24</text>
<text x="165.7" y="52.8">23</text>
<text x="175.2" y="50.5">P57</text>
<text x="175.2" y="53.1">P56</text>
<text x="175.2" y="48">VCC</text>
<text x="175.9" y="50.2">25</text>
<text x="175.9" y="52.8">26</text>
<text x="196.2" y="52.9">VCC</text>
<text x="200.9" y="51.7">SCIO</text>
<text x="51.3" y="54.2">P01/IR1</text>
<text x="51.3" y="56.7">P02/IR2</text>
<text x="51.3" y="59.3">P03/IR3/~{NMI}</text>
<text x="75.5" y="54.2">D1</text>
<text x="75.5" y="56.7">D2</text>
<text x="75.5" y="59.3">D3</text>
<text x="165.1" y="55.6">P51</text>
<text x="165.1" y="58.2">P50</text>
<text x="165.7" y="55.3">22</text>
<text x="165.7" y="57.9">21</text>
<text x="175.2" y="55.6">P55</text>
<text x="175.2" y="58.2">P54</text>
<text x="175.9" y="55.3">27</text>
<text x="175.9" y="57.9">28</text>
<text x="200.9" y="56.7">VCC</text>
<text x="51.3" y="61.8">P04/IR4</text>
<text x="51.3" y="64.4">P05/IR5</text>
<text x="75.5" y="61.8">D4</text>
<text x="75.5" y="64.4">D5</text>
<text x="165.1" y="63.2">P37</text>
<text x="165.1" y="65.8">P36</text>
<text x="165.7" y="65.5">18</text>
<text x="175.2" y="63.2">P47</text>
<text x="175.2" y="65.8">P46</text>
<text x="175.9" y="65.5">31</text>
<text x="196.1" y="65.6">GND</text>
<text x="200.9" y="61.8">VSS</text>
<text x="51.3" y="66.9">P06/IR6</text>
<text x="51.3" y="69.4">P07/IR7</text>
<text x="51.3" y="72">P10/GAT0</text>
<text x="75.5" y="66.9">D6</text>
<text x="75.5" y="69.4">D7</text>
<text x="75.7" y="72">A0</text>
<text x="165.1" y="68.3">P35</text>
<text x="165.1" y="70.9">P34</text>
<text x="165.7" y="68">17</text>
<text x="165.7" y="70.6">16</text>
<text x="175.2" y="68.3">P45</text>
<text x="175.2" y="70.9">P44</text>
<text x="175.9" y="68">32</text>
<text x="175.9" y="70.6">33</text>
<text x="51.3" y="74.5">P11/XCLK0</text>
<text x="51.3" y="77.1">P12/GATE1</text>
<text x="75.7" y="74.5">A1</text>
<text x="75.7" y="77.1">A2</text>
<text x="165.1" y="73.4">P33</text>
<text x="165.1" y="75.9">P32</text>
<text x="165.7" y="73.1">15</text>
<text x="165.7" y="75.6">14</text>
<text x="175.2" y="73.4">P43</text>
<text x="175.2" y="75.9">P42</text>
<text x="175.9" y="73.1">34</text>
<text x="175.9" y="75.6">35</text>
<text x="51.3" y="79.6">P13/XCLK1</text>
<text x="51.3" y="82.1">P14/TXC</text>
<text x="75.7" y="79.6">A3</text>
<text x="75.7" y="82.1">A4</text>
<text x="122.2" y="82.1">74ACT157</text>
<text x="125.6" y="79.6">U3</text>
<text x="165.1" y="78.5">P31</text>
<text x="165.1" y="81">P30</text>
<text x="165.7" y="78.2">13</text>
<text x="165.7" y="80.7">12</text>
<text x="175.2" y="78.5">P41</text>
<text x="175.2" y="81">P40</text>
<text x="175.9" y="78.2">36</text>
<text x="175.9" y="80.7">37</text>
<text x="51.3" y="84.7">P15/RXC</text>
<text x="51.3" y="87.2">P16/~{M1}</text>
<text x="51.3" y="89.8">P17/~{HALT}</text>
<text x="75.7" y="84.7">A5</text>
<text x="75.7" y="87.2">A6</text>
<text x="75.7" y="89.8">A7</text>
<text x="122.9" y="86">1I0</text>
<text x="122.9" y="88.5">2I0</text>
<text x="128.6" y="86">1Y</text>
<text x="128.6" y="88.5">2Y</text>
<text x="165.1" y="86.1">P17</text>
<text x="165.1" y="88.6">P16</text>
<text x="166.3" y="88.3">9</text>
<text x="175.2" y="86.1">P27</text>
<text x="175.2" y="88.6">P26</text>
<text x="175.9" y="88.3">40</text>
<text x="51.3" y="92.3">P20</text>
<text x="51.3" y="94.8">P21</text>
<text x="75.7" y="92.3">A8</text>
<text x="75.7" y="94.8">A9</text>
<text x="122.9" y="91">3I0</text>
<text x="122.9" y="93.6">4I0</text>
<text x="128.6" y="91">3Y</text>
<text x="128.6" y="93.6">4Y</text>
<text x="165.1" y="91.2">P15</text>
<text x="165.1" y="93.7">P14</text>
<text x="166.3" y="90.9">8</text>
<text x="166.3" y="93.4">7</text>
<text x="166.3" y="96">6</text>
<text x="175.2" y="91.2">P25</text>
<text x="175.2" y="93.7">P24</text>
<text x="175.9" y="90.9">41</text>
<text x="175.9" y="93.4">42</text>
<text x="175.9" y="96">43</text>
<text x="51.3" y="97.4">P22</text>
<text x="51.3" y="99.9">P23</text>
<text x="74.5" y="97.4">A10</text>
<text x="74.5" y="99.9">A11</text>
<text x="122.9" y="96.1">1I1</text>
<text x="122.9" y="98.7">2I1</text>
<text x="122.9" y="101.2">3I1</text>
<text x="129.7" y="98.7">~{E}</text>
<text x="165.1" y="96.3">P13</text>
<text x="165.1" y="98.8">P12</text>
<text x="165.1" y="101.3">P11</text>
<text x="166.3" y="98.5">5</text>
<text x="166.3" y="101">4</text>
<text x="175.2" y="96.3">P23</text>
<text x="175.2" y="98.8">P22</text>
<text x="175.2" y="101.3">P21</text>
<text x="175.9" y="98.5">44</text>
<text x="175.9" y="101">45</text>
<text x="51.3" y="102.5">P24</text>
<text x="51.3" y="105">P25</text>
<text x="51.3" y="107.5">P26</text>
<text x="60" y="105">KL5C80A12</text>
<text x="74.5" y="102.5">A12</text>
<text x="74.5" y="105">A13</text>
<text x="74.5" y="107.5">A14</text>
<text x="108.5" y="107.5">GND</text>
<text x="112.6" y="105.3">VCC</text>
<text x="122.9" y="103.7">4I1</text>
<text x="122.9" y="107.5">Vcc</text>
<text x="129.7" y="107.5">S</text>
<text x="133.9" y="102.5">GND</text>
<text x="165" y="106.4">GND</text>
<text x="165.1" y="103.9">P10</text>
<text x="166.3" y="103.6">3</text>
<text x="166.3" y="106.1">2</text>
<text x="175.1" y="106.4">GND</text>
<text x="175.2" y="103.9">P20</text>
<text x="175.9" y="103.6">46</text>
<text x="175.9" y="106.1">47</text>
<text x="51.3" y="110.1">P27</text>
<text x="51.3" y="112.6">P30</text>
<text x="74.5" y="112.6">A16</text>
<text x="74.5" y="110.1">A15</text>
<text x="111.9" y="111.4">0.1u</text>
<text x="113.4" y="109.1">C3</text>
<text x="122.9" y="112.6">GND</text>
<text x="161.8" y="111.4">GND</text>
<text x="168.3" y="110.1">Bionic-P135</text>
<text x="169" y="112">Bionic-P245</text>
<text x="175.9" y="108.7">48</text>
<text x="51.3" y="115.2">P31</text>
<text x="51.3" y="117.7">P32</text>
<text x="74.5" y="115.2">A17</text>
<text x="74.5" y="117.7">A18</text>
<text x="116.1" y="116.4">GND</text>
<text x="200.9" y="117.7">PWR_FLAG VCC</text>
<text x="219.1" y="117.7">VCC</text>
<text x="51.3" y="120.2">P33</text>
<text x="51.3" y="122.8">P34</text>
<text x="51.3" y="125.3">P35</text>
<text x="72.2" y="125.3">~{EIOWR}</text>
<text x="72.4" y="122.8">~{EIORD}</text>
<text x="203.7" y="125.3">GND PWR_FLAG</text>
<text x="221.8" y="125.5" transform="rotate(-90 221.8 125.5)">KA</text>
<text x="51.3" y="127.9">P36</text>
<text x="51.3" y="130.4">P37</text>
<text x="72.7" y="130.4">~{EMWR}</text>
<text x="72.9" y="127.9">~{EMRD}</text>
<text x="222.9" y="130.4">R1</text>
<text x="51.3" y="135.5">P41/~{DSR}</text>
<text x="51.3" y="132.9">P40/~{BREQ}</text>
<text x="73.3" y="135.5">ERDY</text>
<text x="222.9" y="132.9">1.6k</text>
<text x="51.3" y="138">P42/~{CTS}</text>
<text x="51.3" y="140.6">P43</text>
<text x="51.3" y="143.1">P44/~{BACK}</text>
<text x="72.3" y="138">~{RESET}</text>
<text x="218.9" y="138">GND</text>
<text x="51.3" y="145.6">P45/~{DTR}</text>
<text x="51.3" y="148.2">P46/~{RTS}</text>
<text x="73.2" y="148.2">XOUT</text>
<text x="74.9" y="145.6">XIN</text>
<text x="51.3" y="150.7">P47</text>
<text x="51.3" y="153.3">RXD</text>
<text x="51.3" y="155.8">TXD</text>
<text x="71.6" y="155.8">MODE0</text>
<text x="74.5" y="150.7">CLK</text>
<text x="89.5" y="154">VCC</text>
<text x="51.3" y="158.3">BFSIO</text>
<text x="71.6" y="158.3">MODE1</text>
<text x="106.5" y="160.9">C2</text>
<text x="108.6" y="158.3">VCC</text>
<text x="111.6" y="160.9">C1</text>
<text x="116.7" y="160.9">C4</text>
<text x="121.8" y="160.9">C5</text>
<text x="126.8" y="160.9">C6</text>
<text x="131.9" y="160.9">C7</text>
<text x="54.2" y="163.3" transform="rotate(-90 54.2 163.3)">GND</text>
<text x="56.7" y="163.3" transform="rotate(-90 56.7 163.3)">GND</text>
<text x="59.3" y="163.3" transform="rotate(-90 59.3 163.3)">GND</text>
<text x="61.8" y="163.3" transform="rotate(-90 61.8 163.3)">GND</text>
<text x="64.4" y="163.3" transform="rotate(-90 64.4 163.3)">GND</text>
<text x="66.9" y="163.3" transform="rotate(-90 66.9 163.3)">GND</text>
<text x="69.4" y="163.3" transform="rotate(-90 69.4 163.3)">GND</text>
<text x="72" y="163.3" transform="rotate(-90 72 163.3)">GND</text>
<text x="74.5" y="163.3" transform="rotate(-90 74.5 163.3)">GND</text>
<text x="77.1" y="163.3" transform="rotate(-90 77.1 163.3)">GND</text>
<text x="83.1" y="164.7">GND</text>
<text x="62.7" y="171">GND</text>
<text x="105.4" y="168.5">22u</text>
<text x="108.5" y="172.3">GND</text>
<text x="111.2" y="168.5">0.1u</text>
<text x="116.3" y="168.5">0.1u</text>
<text x="121.3" y="168.5">0.1u</text>
<text x="126.4" y="168.5">0.1u</text>
<text x="131.5" y="168.5">0.1u</text>
</g>
<g font-size="1.8" fill="#a90000">
<text x="54.4" y="44.5" transform="rotate(-90 54.4 44.5)">84</text>
<text x="56.9" y="44.5" transform="rotate(-90 56.9 44.5)">61</text>
<text x="59.4" y="44.5" transform="rotate(-90 59.4 44.5)">53</text>
<text x="62" y="44.5" transform="rotate(-90 62 44.5)">52</text>
<text x="64.5" y="44.5" transform="rotate(-90 64.5 44.5)">44</text>
<text x="67.1" y="44.5" transform="rotate(-90 67.1 44.5)">34</text>
<text x="69.6" y="44.5" transform="rotate(-90 69.6 44.5)">21</text>
<text x="72.1" y="43.9" transform="rotate(-90 72.1 43.9)">3</text>
<text x="74.7" y="43.9" transform="rotate(-90 74.7 43.9)">2</text>
<text x="48.2" y="50.5">88</text>
<text x="48.2" y="53.1">87</text>
<text x="78.7" y="50.5">62</text>
<text x="78.7" y="53.1">60</text>
<text x="198.7" y="50.5">1</text>
<text x="48.2" y="55.6">86</text>
<text x="48.2" y="58.2">85</text>
<text x="78.7" y="55.6">58</text>
<text x="78.7" y="58.2">57</text>
<text x="48.2" y="60.7">83</text>
<text x="48.2" y="63.2">82</text>
<text x="48.2" y="65.8">81</text>
<text x="78.7" y="60.7">56</text>
<text x="78.7" y="63.2">55</text>
<text x="78.7" y="65.8">54</text>
<text x="165.7" y="60.4">20</text>
<text x="175.9" y="60.4">29</text>
<text x="198.7" y="60.7">3</text>
<text x="48.2" y="68.3">80</text>
<text x="48.2" y="70.9">79</text>
<text x="78.7" y="68.3">51</text>
<text x="78.7" y="70.9">50</text>
<text x="48.2" y="73.4">78</text>
<text x="48.2" y="75.9">76</text>
<text x="78.7" y="73.4">49</text>
<text x="78.7" y="75.9">47</text>
<text x="48.2" y="78.5">75</text>
<text x="48.2" y="81">74</text>
<text x="48.2" y="83.6">73</text>
<text x="78.7" y="78.5">46</text>
<text x="78.7" y="81">45</text>
<text x="78.7" y="83.6">43</text>
<text x="165.7" y="83.3">11</text>
<text x="175.9" y="83.3">38</text>
<text x="48.2" y="86.1">72</text>
<text x="48.2" y="88.6">71</text>
<text x="78.7" y="86.1">42</text>
<text x="78.7" y="88.6">41</text>
<text x="119.3" y="89.9">11</text>
<text x="119.9" y="84.8">2</text>
<text x="119.9" y="87.4">5</text>
<text x="132.6" y="84.8">4</text>
<text x="132.6" y="87.4">7</text>
<text x="132.6" y="89.9">9</text>
<text x="48.2" y="91.2">23</text>
<text x="48.2" y="93.7">20</text>
<text x="78.7" y="91.2">40</text>
<text x="78.7" y="93.7">39</text>
<text x="119.3" y="92.5">14</text>
<text x="119.9" y="95">3</text>
<text x="132" y="92.5">12</text>
<text x="48.2" y="96.3">19</text>
<text x="48.2" y="98.8">18</text>
<text x="48.2" y="101.3">17</text>
<text x="78.7" y="96.3">38</text>
<text x="78.7" y="98.8">36</text>
<text x="78.7" y="101.3">35</text>
<text x="119.3" y="100.1">10</text>
<text x="119.9" y="97.5">6</text>
<text x="132" y="97.5">15</text>
<text x="48.2" y="103.9">13</text>
<text x="48.2" y="106.4">12</text>
<text x="78.7" y="103.9">33</text>
<text x="78.7" y="106.4">32</text>
<text x="119.3" y="102.6">13</text>
<text x="119.3" y="106.4">16</text>
<text x="132.6" y="106.4">1</text>
<text x="48.2" y="109">11</text>
<text x="48.8" y="111.5">6</text>
<text x="78.7" y="111.5">70</text>
<text x="78.7" y="109">31</text>
<text x="119.9" y="111.5">8</text>
<text x="166.3" y="108.7">1</text>
<text x="48.8" y="114">5</text>
<text x="48.8" y="116.6">4</text>
<text x="48.8" y="119.1">1</text>
<text x="78.7" y="114">69</text>
<text x="78.7" y="116.6">68</text>
<text x="47.6" y="121.7">100</text>
<text x="48.2" y="124.2">99</text>
<text x="78.7" y="124.2">10</text>
<text x="79.3" y="121.7">9</text>
<text x="220.7" y="122.6" transform="rotate(-90 220.7 122.6)">2</text>
<text x="48.2" y="126.7">98</text>
<text x="48.2" y="129.3">97</text>
<text x="48.2" y="131.8">96</text>
<text x="79.3" y="126.7">7</text>
<text x="79.3" y="129.3">8</text>
<text x="220.7" y="127.7" transform="rotate(-90 220.7 127.7)">1</text>
<text x="48.2" y="134.4">95</text>
<text x="48.2" y="136.9">94</text>
<text x="78.7" y="134.4">28</text>
<text x="78.7" y="136.9">59</text>
<text x="48.2" y="139.4">93</text>
<text x="48.2" y="142">92</text>
<text x="48.2" y="144.5">91</text>
<text x="48.2" y="147.1">90</text>
<text x="48.2" y="149.6">89</text>
<text x="78.7" y="144.5">63</text>
<text x="78.7" y="147.1">64</text>
<text x="78.7" y="149.6">24</text>
<text x="48.2" y="152.1">29</text>
<text x="48.2" y="154.7">30</text>
<text x="78.7" y="154.7">27</text>
<text x="48.2" y="157.2">25</text>
<text x="78.7" y="157.2">26</text>
<text x="53.1" y="166.4" transform="rotate(-90 53.1 166.4)">14</text>
<text x="55.6" y="166.4" transform="rotate(-90 55.6 166.4)">15</text>
<text x="58.2" y="166.4" transform="rotate(-90 58.2 166.4)">16</text>
<text x="60.7" y="166.4" transform="rotate(-90 60.7 166.4)">22</text>
<text x="63.2" y="166.4" transform="rotate(-90 63.2 166.4)">37</text>
<text x="68.3" y="166.4" transform="rotate(-90 68.3 166.4)">65</text>
<text x="70.9" y="166.4" transform="rotate(-90 70.9 166.4)">66</text>
<text x="73.4" y="166.4" transform="rotate(-90 73.4 166.4)">67</text>
<text x="75.9" y="166.4" transform="rotate(-90 75.9 166.4)">77</text>
</g>
<text font-size="1.8" fill="#009600" x="65.8" y="166.4" transform="rotate(-90 65.8 166.4)">48</text>
<g font-size="1.4" fill="#840000">
<text x="40.7" y="51.6">IR0</text>
<text x="86.1" y="51.6">D0</text>
<text x="156.2" y="51.6">~{RESET}</text>
<text x="40.5" y="59.2">~{NMI}</text>
<text x="86.1" y="54.1">D1</text>
<text x="86.1" y="56.7">D2</text>
<text x="86.1" y="59.2">D3</text>
<text x="157" y="54.1">ERDY</text>
<text x="158.1" y="56.7">~{NMI}</text>
<text x="158.3" y="59.2">IR0</text>
<text x="183.1" y="59.2">~{BREQ}</text>
<text x="183.9" y="56.7">~{BACK}</text>
<text x="86.1" y="61.8">D4</text>
<text x="86.1" y="64.3">D5</text>
<text x="157.2" y="64.3">A15</text>
<text x="183.1" y="64.3">XIN</text>
<text x="85.3" y="71.9">A0</text>
<text x="86.1" y="66.8">D6</text>
<text x="86.1" y="69.4">D7</text>
<text x="157.2" y="71.9">A12</text>
<text x="157.2" y="69.4">A13</text>
<text x="157.2" y="66.8">A14</text>
<text x="183.1" y="69.4">ASEL</text>
<text x="183.9" y="71.9">CLK</text>
<text x="183.9" y="66.8">~{EIOWR}</text>
<text x="85.3" y="77">A2</text>
<text x="85.3" y="74.5">A1</text>
<text x="157.1" y="77">P32</text>
<text x="157.1" y="74.5">P33</text>
<text x="183.9" y="74.5">~{EIORD}</text>
<text x="183.9" y="77">~{M1}</text>
<text x="85.3" y="79.5">A3</text>
<text x="85.3" y="82.1">A4</text>
<text x="157.1" y="82.1">P30</text>
<text x="157.1" y="79.5">P31</text>
<text x="183.9" y="79.5">~{EMWR}</text>
<text x="183.9" y="82.1">~{EMRD}</text>
<text x="41.8" y="87.2">~{M1}</text>
<text x="85.3" y="89.7">A7</text>
<text x="85.3" y="84.6">A5</text>
<text x="85.3" y="87.2">A6</text>
<text x="112.5" y="85.9">A8</text>
<text x="112.5" y="88.4">A9</text>
<text x="138.7" y="85.9">P30</text>
<text x="138.7" y="88.4">P31</text>
<text x="158" y="87.2">D7</text>
<text x="158" y="89.7">D6</text>
<text x="183.9" y="87.2">A7</text>
<text x="183.9" y="89.7">A6</text>
<text x="85.3" y="94.8">A9</text>
<text x="85.3" y="92.2">A8</text>
<text x="111.5" y="91">A10</text>
<text x="111.5" y="93.5">A11</text>
<text x="138.7" y="91">P32</text>
<text x="138.7" y="93.5">P33</text>
<text x="158" y="92.2">D5</text>
<text x="158" y="94.8">D4</text>
<text x="183.9" y="94.8">A4</text>
<text x="183.9" y="92.2">A5</text>
<text x="85.3" y="97.3">A10</text>
<text x="85.3" y="99.9">A11</text>
<text x="111.5" y="96.1">A16</text>
<text x="111.5" y="98.6">A17</text>
<text x="111.5" y="101.1">A18</text>
<text x="158" y="99.9">D2</text>
<text x="158" y="97.3">D3</text>
<text x="183.9" y="99.9">A2</text>
<text x="183.9" y="97.3">A3</text>
<text x="85.3" y="102.4">A12</text>
<text x="85.3" y="107.5">A14</text>
<text x="85.3" y="104.9">A13</text>
<text x="139.4" y="107.5">ASEL</text>
<text x="158" y="104.9">D0</text>
<text x="158" y="102.4">D1</text>
<text x="183.9" y="104.9">A0</text>
<text x="183.9" y="102.4">A1</text>
<text x="85.3" y="110">A15</text>
<text x="85.3" y="112.6">A16</text>
<text x="85.3" y="115.1">A17</text>
<text x="85.3" y="117.6">A18</text>
<text x="85.3" y="125.3">~{EIOWR}</text>
<text x="85.3" y="122.7">~{EIORD}</text>
<text x="85.3" y="130.3">~{EMWR}</text>
<text x="85.3" y="127.8">~{EMRD}</text>
<text x="39.2" y="132.9">~{BREQ}</text>
<text x="86.1" y="135.4">ERDY</text>
<text x="86.1" y="138">~{RESET}</text>
<text x="40" y="143">~{BACK}</text>
<text x="86.1" y="145.6">XIN</text>
<text x="85.3" y="150.7">CLK</text>
</g>
</svg>
